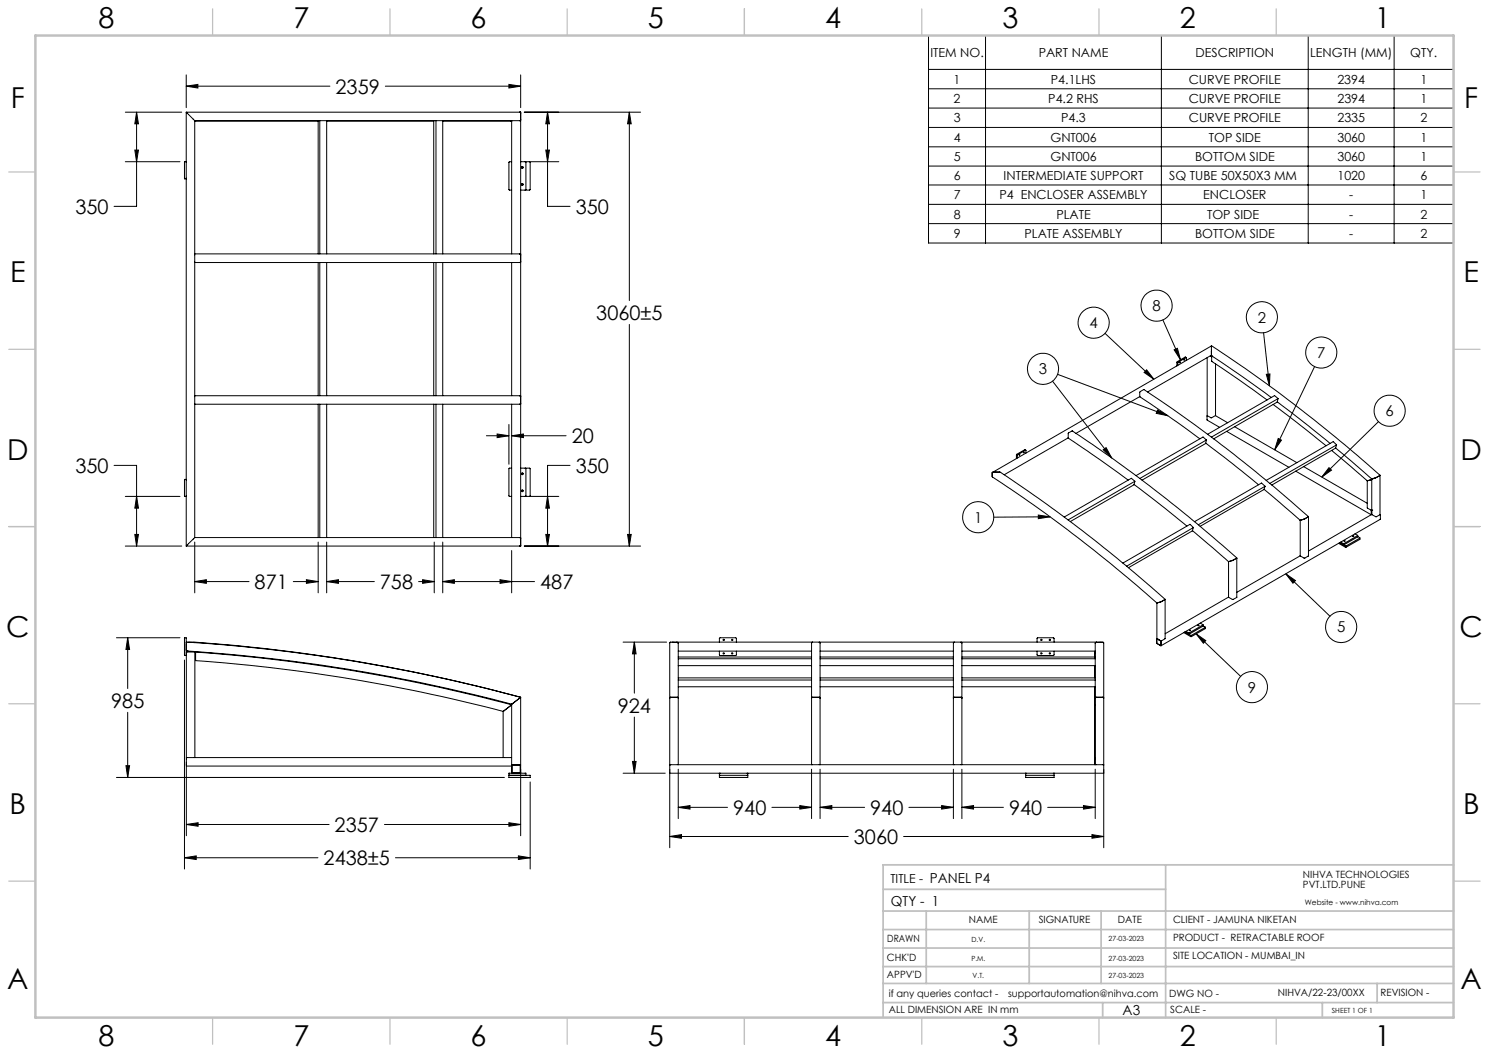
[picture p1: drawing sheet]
<svg xmlns="http://www.w3.org/2000/svg" width="420mm" height="297mm" viewBox="0 0 420 297" stroke-linecap="round" stroke-linejoin="round" font-family="sans-serif">
<g fill="none" stroke="#000" stroke-width=".28">
<path d="M261.9 10h148.1v58.5h-148.1zM261.9 19.6h148.1M278 10v58.5M327.6 10v58.5M369 10v58.5M393.2 10v58.5M35.3 31.6h16M38.5 31.6v26.6h-6.3M38.5 31.6l.6 3.3h-1.1zM52.5 31.6h94.1M52.5 31.6l2.4 2.4M52.5 31.6v14"/>
<path d="M52.5 21.1v9.3M52.5 24.3h40.6M52.5 24.3l3.3-.5v1zM54.9 34h.1M54.9 34h91.7M54.9 34v37.6M54.9 34.1h.3M55 34l-.1 .1M55.2 34.1h34.5M55.2 34v.1M89.7 34v37.6M90.2 34v37.6"/>
<path d="M92.1 34.1h30.2M92.1 34v37.6M108.7 24.3h38.2M122.3 34v37.6M123 34v37.6M124.9 34.1h19.2M124.9 34v37.6M143.5 23.8l3.4 .5-3.4 .5zM144.1 34.1l.2-.1zM144.1 34.1h.1M144.1 34.1h.2M144.3 34v.1"/>
<path d="M144.3 34.1v37.5M146.6 31.6l.3 .3zM146.6 31.6h.1M146.6 34h.1M146.6 31.6h.3v122.4h-.3M146.9 21.1v9.3M146.9 33.8l-.3 .2zM147.9 31.6h32.8M154.4 31.6v26.6h6.4M154.4 31.6l.6 3.3h-1zM177.5 31.6v53.2M177.5 31.6l.5 3.3h-1z"/>
<path d="M261.9 25h148.1M261.9 30.5h148.1M261.9 35.9h148.1M35.3 45.6h15.5M38 42.3h1.1l-.6 3.3zM52.5 45.6v4.8M52.5 45.6h-.5v4.8h.5M52.5 50.4v84.8M144.3 45.6l-.8 .2v7.7l.8 .1M146.9 45.6h2.4l.2 .2v7.7l-2.6 .1M148.1 45.6l.2 .2v7.7l-.2 .1M149.4 45.6h8.2"/>
<path d="M154 42.3h1l-.6 3.3zM261.9 41.4h148.1M261.9 46.8h148.1M261.9 52.2h148.1M261.9 57.6h148.1M54.9 71.6h91.7M54.9 71.6v2.4M54.9 74h91.7M54.9 74v37.6M89.7 74v37.6M90.2 74v37.6M92.1 74v37.6"/>
<path d="M122.3 74v37.6M123 74v37.6M124.9 74v37.6M144.3 74v37.6M146.6 71.6l.3 .3zM146.6 74l.3-.2zM146.6 71.6h.1M146.6 74h.1M261.9 63.1h148.1M177.5 91.5v62.5M311.7 94l13.8 13M328 90.2l5 11.3"/>
<path d="M331.2 98.7l.9-.5 .9 3.3zM341.7 97.6l8.1 5.4a413.8 413.8 0 0 1 39.5 31.1M341.7 99v.1M341.7 97.6v1.5M341.7 97.6l-61.6 35.5M341.7 99.1v1.2M356.4 93.8l1.7 15M54.9 111.6h91.7M54.9 111.6v2.4M54.9 114h91.7M54.9 114v37.6M89.7 114v37.6"/>
<path d="M90.2 114v37.6M92.1 114v37.6M122.3 114v37.6M123 114v37.6M124.9 114v37.6M143.5 119.7v11.2M144.3 114v37.6M146.6 111.6l.3 .3zM146.6 114l.3-.2zM146.6 111.6h.1M146.6 114h.1M296.9 107.5l16.7 21.7"/>
<path d="M298.3 105.6l31.1 11.7M321.5 111.8v-1.2l1.2-.7 15.6 10.9a408.4 408.4 0 0 1 30.8 24.9M321.5 111.8l17 12M321.5 111.9l-18 10.3M323.4 104.3l2.1 2.7-2.8-1.9zM326.5 115.6l2.9 1.7-3.3-.7zM334.6 101.7l-.1-.8-2.2 1.3-.1 .9M334.6 100.9l-.3-.2-2.3 1.3v1.2M340.5 117.2l1.1 .7 1.2-.7M340.5 100.9v16.3M340.5 117.2v1.3l3.5 2M341.4 100.4h.4"/>
<path d="M341.5 100.3l.3 .1M341.7 100.3l8.9 6.1 8 5.7M341.7 100.3h.1M341.7 100.2l-18 10.4M342 100.5l-.2 .1v1.3l15.6 10.9M342.8 117.2l3.5 2M342.9 102.7l-.1 14.5M357.2 105.6l1-.1-.1 3.3zM359.1 114.1l15 11.6M360.3 113.3l14.9 11.8M360.5 112.4l-.2 1-18 10.4M360.5 112.4l-18.8 10.9"/>
<path d="M360.5 112.4l-1-.8-18.9 10.9M370.8 103.4l-11.2 23.5M388.8 118.9l-15.9 15.6M32.2 131.3h6.3v22.7M52.5 135.2v4.8M52.5 135.2h-.5v4.8h.5M137.2 122.9h6.3M140.2 122.4l3.3 .5-3.3 .5zM144.3 122.9l3.3-.5v1zM144.3 132l-.8 .1v7.8l.8 .1M144.3 122.9h15.4M146.9 132l2.6 .2v7.7l-2.6 .1"/>
<path d="M148.1 132l.2 .2v7.7l-.2 .1M160.8 131.3h-6.4v22.7M280.1 133.1l2.1 .1 16.9 11.8a417.4 417.4 0 0 1 29.5 24M280.1 133.1l-.2 .2v1.2l11.5 7.8 9.8 7.2 12.2 9.6 12.9 11M280.5 133.1l1.8 .2M289.3 127l-.3-.1-2.2 1.2-.1 1.2M289.4 127.8l-.1-.8-2.2 1.3-.2 .9M301.3 123.5l16.9 11.9M301.3 123.5l-18.1 10.4M302.5 121.5l.7 .6a404.9 404.9 0 0 1 45.7 35.3M302.5 121.6l-1.2 .6v1.3M311.2 126.9l.8-.6 1.6 2.9z"/>
<path d="M319.9 136.7l14.9 11.7M320.1 135.7l-18.8 10.9M320.1 135.7l-1-.8-18.9 10.9M320.1 135.7l-.2 1-18 10.4M340.1 125l14.9 11.7M340.3 124.1l-18.8 10.9M340.3 124.1l-1-.8-18.9 10.9M340.3 124.1l-.2 1-18 10.3M346 121.7l17.5 10.1M348.3 120.4l17.5 10.1M356.6 138l10.1 8.8M356.8 137.2l-1-1-18.9 10.9"/>
<path d="M356.8 137.2l-.3 .9-18 10.3M356.8 137.2l-18.8 10.8M360.5 123.7l1 .4-1.9 2.8zM365.5 132.9l21.3 12.3 .1-1.3M367.7 131.6l18 10.4M374.9 131.9l.7 .7-2.7 1.9zM375.6 127l10.1 8.6M376.7 126.4l10.2 8.7M376.7 126.4l-18 10.4M377 125.5l-18.8 10.8M377 125.5l-.9-.9-18.9 10.9M377 125.5l-.3 .9"/>
<path d="M385.7 135.6h.1M385.7 135.6v7.7l1.2 .6M386.7 135.3l-1 .3M386.9 135.1h.1M386.9 135.2l-.2 .1M386.9 135.2h.1M386.9 135.1v10M387 135.1h.1M388 134.8l-1 .3M388.3 134.7l-.3 .1M389.2 134.1l-.9 .6M389.3 134.1h-.1"/>
<path d="M389.3 134.1v11.1l-1.3 .6-1.1-.7M35.3 154h16M35.3 140h15.5M38 150.7h1.1l-.6 3.3zM38.5 140l.6 3.3h-1.1zM52.5 154h94.1M52.5 140v14M54.9 152.9v14.3M54.9 151.6l-2.4 2.4M54.9 151.6h91.7M54.9 151.6v.1M89.7 152.9v14.3"/>
<path d="M92.1 152.9v14.3M122.5 152.9v14.3M124.9 152.9v14.3M144.3 155.3v11.9M146.6 154l.3-.2zM146.6 151.6l.3 .3zM146.6 151.6h.1M146.6 154h.1M147.9 154h32.8M149.4 140h8.2M154 150.7h1l-.6 3.3zM154.4 140l.6 3.3h-1z"/>
<path d="M177 150.7h1l-.5 3.3zM292.9 145.3l3.3 .5-3.3 .5zM296.2 145.8l-15.9 .1M336.3 149.6l10.2 8.8M336.6 148.8l-18.8 10.9M336.6 148.8l-.9-.9-19 10.9M336.6 148.8l-.3 1-18 10.3M346.5 158.4v10M346.6 158.4h-.1M347.6 158.1l-1 .3M347.9 158l-.3 .1M348.8 157.4l-.9 .6"/>
<path d="M348.9 157.4h-.1M348.9 157.4v11.1l-1.3 .6-1.1-.7M366.7 146.8v9.9M366.7 156.8l-17.8 10.3M366.7 146.8h.1M367.8 146.4l-1 .4M368.1 146.3l-.3 .1M369 145.8l-.9 .5M369.1 145.7l-.1 .1M369.1 145.7v11.1l-1.2 .6-1.2-.7M382.2 150.6l.8 .5-3.9 2.2-.9-.4M383 151v.4l-3.9 2.3-1.2-.6 1.8 .9 3.9-2.2-.6-.5"/>
<path d="M383.6 151.7l-.1 .4-3.8 2.3-2.1-1.2M386.9 143.9h.1M386.9 144v1.1M386.9 145.1l-17.8 10.3M389.3 145.1v1.4l-61.8 35.6M32.8 179.9h18M36 179.9v14.3M36 179.9l.5 3.3h-1zM54.9 164h15.3M54.9 164l3.3-.5v1zM82.7 164h7M86.4 163.5l3.3 .5-3.3 .5z"/>
<path d="M92.1 164h13.5M92.1 164l3.4-.5v1zM118.1 164h4.4M119.2 163.5l3.3 .5-3.3 .5zM124.9 164l3.3-.5v1zM124.9 164h25.9M141 163.5l3.3 .5-3.3 .5zM326.3 170.1v10l1.1 .6M327.4 169.8l-1.1 .3M327.7 169.6l-.3 .2M328.6 169.1l-.9 .5M328.6 169v.1"/>
<path d="M328.6 169v11.2l-1.2 .5M337.4 178.8l2.7 1.9-.7 .7zM337.4 178.8l12.6 12M338.6 175.8l.7 .4-3.8 2.3-1-.4M339.3 176.2v.4l-4.1 2.3M339.3 176.5l.6 .4-3.8 2.3-1.9-.9M339.9 176.9v.4l-3.8 2.3-2.2-1.2M346.5 168.4l-17.9 10.3M362.7 161.9l2.7 1.9-.7 .7zM362.7 161.9l12.4 11.9M52 186.2v58.9M52.5 183.3l.3 .3"/>
<path d="M52.5 181.3l.1-.1a464.3 464.3 0 0 1 94.3 15.5M52.5 184.7v.2h-.5v-5h.5l.1 33.8M52.6 183.9h2.4v29.8M52.8 183.6a474.9 474.9 0 0 1 91.5 15M52.8 183.6l.3 .1M53.2 181.1l1.6 .1M54.9 181.3v-.2a480.4 480.4 0 0 1 92 15.6M144.1 199l-1.9 1.4M144.3 198.8a480.1 480.1 0 0 0-89.1-14.9v2.4a481.3 481.3 0 0 1 86.7 14.4M144.3 198.8l-.2 .2M144.3 198.6v17.1M144.6 198.4l-.3 .2"/>
<path d="M146.6 196.9l-2 1.5M146.9 196.7l-.3 .2M146.9 196.7v19h-.3M175.8 181.1h12.2M178.9 181.1v14.4M178.9 181.1l.5 3.3h-1zM188.9 196.9v-15a.53 .53 0 0 1 .3-.8l1.9 .1 .2 .3v15.4M188.9 196.9v18.8M189.2 196.7l-.3 .2M189.2 196.7h1.9M189.6 181.1h121.1M190.9 181.1l.4 .3"/>
<path d="M191.1 196.7l.2 .2M191.3 196.9v18.8M191.3 183.7h37.6M191.3 193.7h37.6M191.3 191.8h37.6M191.3 191.2h37.6M191.3 185.8h37.6M191.3 185.3h37.6M191.3 187.7h37.6M202.9 183.7l.1 1.2h4.6l.1-1.2M202.9 181.1l.2-1.2h4.4l.2 .1v1.1M228.9 196.9v18.8"/>
<path d="M229.2 196.7l-.3 .2M229.2 181.1l-.3 .2v15.6M229.2 196.7h1.9M231.1 196.7l.2 .2M231.1 181.1l.2 .3v15.5M231.3 196.9v18.8M231.3 183.7h37.6M231.3 193.7h37.6M231.3 191.8h37.6M231.3 191.2h37.6M231.3 185.8h37.6M231.3 185.3h37.6"/>
<path d="M231.3 187.7h37.6M268.9 196.9v18.8M269.2 196.7l-.3 .2M269.2 181.1l-.3 .2v15.6M269.2 196.7h1.9M271.1 196.7l.2 .2M271.1 181.1l.2 .3v15.5M271.3 196.9v18.8M271.3 183.7h37.6M271.3 193.7h37.6M271.3 191.8h37.6M271.3 191.2h37.6"/>
<path d="M271.3 185.8h37.6M271.3 185.3h37.6M271.3 187.7h37.6M292.5 183.7l.1 1.2h4.6l.1-1.2M292.5 181.1l.2-1.2h4.4l.2 .2v1M308.8 193.7v5.3M308.8 187.7v3.5M308.8 184.2v1.1M308.8 199v14.7h.1M308.8 199h.1M308.9 196.9v-15.5l.3-.2 1.8-.1 .3 .2v15.6M308.9 183.9l-.1 .3"/>
<path d="M308.9 184l-.1 .2M308.9 196.9v18.8M309.2 196.7l-.3 .2M309.2 196.7h1.8M309.3 181.1l-.4 .3M311 196.7l.3 .2M311.3 196.9v18.8M326.3 180.2l1.1 .6v1.3l-1.1-.7zM326.3 180.1h.1M326.4 180.1l-.1 1.4 1.2 .7-.1-1.4M326.4 180.1l1 .7M32.8 219.3h109.5"/>
<path d="M35.5 216h1l-.5 3.3zM36 200.9v18.4M52.6 213.7h2.4M52.6 213.7v22M52.6 215.7v.4h91.7M55 213.7h86.9M141.9 213.7h2.4M141.9 200.7v13M142.2 200.4l-.3 .3M143.5 218.7h.2zM143.7 218.7h5.8v.6h-6v-1.2h4.8v.6M144.3 215.7h.2"/>
<path d="M144.3 215.7v.2M144.3 215.9v2l.2 .2M144.5 215.8h2.2v2.1h-2.2zM144.5 215.7l-.2 .2M144.5 215.7h2.1M146.6 215.7l.3 .2v19.8M146.9 217.9l-.3 .2M175.8 218.1h11.8M178.4 214.8h1l-.5 3.3zM178.9 202.2v15.9M188.9 215.7h2.4M188.9 217.9v.2h14"/>
<path d="M188.9 215.7h.1M188.9 215.7v23.4M191.3 217v13.9M191.3 215.7h37.6M202.9 218.1h8M202.9 218.7h8M202.9 218.1v1.2h8v-1.2M210.9 218.1h78.4M228.9 215.7h2.4M228.9 217v13.9M231.3 217v13.9M231.3 215.7h37.6"/>
<path d="M268.9 215.7h2.4M268.9 217v13.9M271.3 215.7h37.6M271.3 217v13.9M289.3 218.1h8M289.3 218.7h8M289.3 218.1v1.2h8v-1.2M308.9 217v13.9M308.9 215.7h2.4M308.9 213.8l-.1 1.9M311.3 217.9v.2h-14M311.3 215.7v23.4"/>
<path d="M52.6 232.5h40.2M52.6 232.5l3.3-.4v.9zM108.4 232.5h38.5M143.5 232.1l3.4 .4-3.4 .5zM149.5 220.6v24.5M188.9 235.9l3.3-.5v1zM188.9 235.9h50.4M191.3 227.7h13.9M191.3 227.7l3.3-.5v1zM217.7 227.7h11.2M225.6 227.2l3.3 .5-3.3 .5zM231.3 227.7l3.3-.5v1z"/>
<path d="M231.3 227.7h12.6M254.9 235.9h56.4M256.4 227.7h12.5M265.6 227.2l3.3 .5-3.3 .5zM271.3 227.7l3.3-.5v1zM271.3 227.7h11.7M295.5 227.7h13.4M305.6 227.2l3.3 .5-3.3 .5zM308 235.4l3.3 .5-3.3 .5zM52 241.9h37.7M52 241.9l3.4-.5v1zM111.5 241.9h38"/>
<path d="M146.2 241.4l3.3 .5-3.3 .5z"/>
<circle cx="147.3" cy="47.2" r=".25"/>
<circle cx="147.3" cy="47.2" r=".19"/>
<circle cx="147.3" cy="52" r=".19"/>
<circle cx="147.3" cy="52" r=".25"/>
<circle cx="308.5" cy="91" r="4.4"/>
<circle cx="326.2" cy="86.2" r="4.4"/>
<circle cx="355.9" cy="89.5" r="4.4"/>
<circle cx="372.7" cy="99.4" r="4.4"/>
<circle cx="294.2" cy="104" r="4.4"/>
<circle cx="332.8" cy="102.2" r=".1"/>
<circle cx="334" cy="101.5" r=".12"/>
<circle cx="392" cy="115.9" r="4.4"/>
<circle cx="147.3" cy="133.6" r=".17"/>
<circle cx="147.3" cy="138.4" r=".17"/>
<circle cx="147.3" cy="138.4" r=".25"/>
<circle cx="147.3" cy="133.6" r=".25"/>
<circle cx="287.6" cy="128.4" r=".11"/>
<circle cx="288.8" cy="127.6" r=".1"/>
<circle cx="275.9" cy="145.9" r="4.4"/>
<circle cx="379.3" cy="152.6" r=".13"/>
<circle cx="381.7" cy="151.2" r=".13"/>
<circle cx="335.6" cy="177.8" r=".13"/>
<circle cx="338.1" cy="176.4" r=".13"/>
<circle cx="378.3" cy="176.9" r="4.4"/>
<circle cx="204.1" cy="184.3" r=".18"/>
<circle cx="204.1" cy="180.5" r=".17"/>
<circle cx="206.5" cy="184.3" r=".18"/>
<circle cx="206.5" cy="180.5" r=".17"/>
<circle cx="293.7" cy="184.3" r=".19"/>
<circle cx="293.7" cy="180.5" r=".18"/>
<circle cx="296.1" cy="184.3" r=".19"/>
<circle cx="296.1" cy="180.5" r=".18"/>
<circle cx="353.1" cy="193.8" r="4.4"/>
</g>
<g fill="none" stroke="#c0c0c0" stroke-width=".35">
<path d="M60 2.5v7.5M110 2.5v7.5M160 2.5v7.5M210 2.5v7.5M260 2.5v7.5M310 2.5v7.5M360 2.5v7.5M2.5 48.5h7.5M410 48.5h7.5M2.5 98.5h7.5M410 98.5h7.5M2.5 148.5h7.5"/>
<path d="M410 148.5h7.5M2.5 198.5h7.5M410 198.5h7.5M2.5 248.5h7.5M410 248.5h7.5M60 287v7.5M110 287v7.5M160 287v7.5M210 287v7.5M260 287v7.5M310 287v7.5M360 287v7.5"/>
</g>
<g fill="none" stroke="#c0c0c0" stroke-width=".5">
<path d="M249.1 257h160.9M249.1 250.8h79.7M261.3 257v20.4M290.3 257v20.4M310.6 257v20.4M328.8 243.9v43.1M410 243.9h-160.9v43.1M249.1 272.6h160.9M249.1 267.4h160.9M249.1 262.2h160.9M249.1 277.4h160.9M388.4 277.4v5.4"/>
<path d="M249.1 282.8h160.9M311 282.8v4.2M373 282.8v4.2"/>
</g>
<path d="M10 10h400v277h-400z" fill="none" stroke="#c0c0c0" stroke-width=".7"/>
<g fill="#000">
<path d="M36 179.9l.5 3.3h-1zM35.5 216h1l-.5 3.3zM52.6 232.5l3.3-.4v.9zM143.5 232.1l3.4 .4-3.4 .5zM52 241.9l3.4-.5v1zM146.2 241.4l3.3 .5-3.3 .5zM52.5 24.3l3.3-.5v1zM143.5 23.8l3.4 .5-3.4 .5zM177 150.7h1l-.5 3.3zM177.5 31.6l.5 3.3h-1zM38 42.3h1.1l-.6 3.3zM38.5 31.6l.6 3.3h-1.1zM38.5 140l.6 3.3h-1.1zM38 150.7h1.1l-.6 3.3zM154.4 140l.6 3.3h-1zM154 150.7h1l-.6 3.3zM154.4 31.6l.6 3.3h-1zM154 42.3h1l-.6 3.3zM140.2 122.4l3.3 .5-3.3 .5zM144.3 122.9l3.3-.5v1zM54.9 164l3.3-.5v1zM86.4 163.5l3.3 .5-3.3 .5zM92.1 164l3.4-.5v1zM119.2 163.5l3.3 .5-3.3 .5zM141 163.5l3.3 .5-3.3 .5zM124.9 164l3.3-.5v1zM308 235.4l3.3 .5-3.3 .5zM188.9 235.9l3.3-.5v1zM191.3 227.7l3.3-.5v1zM225.6 227.2l3.3 .5-3.3 .5zM265.6 227.2l3.3 .5-3.3 .5zM231.3 227.7l3.3-.5v1zM271.3 227.7l3.3-.5v1zM305.6 227.2l3.3 .5-3.3 .5zM178.9 181.1l.5 3.3h-1zM178.4 214.8h1l-.5 3.3z"/>
<path d="M337.4 178.8l2.7 1.9-.7 .7zM362.7 161.9l2.7 1.9-.7 .7zM374.9 131.9l.7 .7-2.7 1.9zM357.2 105.6l1-.1-.1 3.3zM331.2 98.7l.9-.5 .9 3.3zM323.4 104.3l2.1 2.7-2.8-1.9zM311.2 126.9l.8-.6 1.6 2.9zM326.5 115.6l2.9 1.7-3.3-.7zM292.9 145.3l3.3 .5-3.3 .5zM360.5 123.7l1 .4-1.9 2.8z"/>
</g>
<g font-size="8.1">
<text x="27.8" y="8">8</text>
<text x="82.8" y="8">7</text>
<text x="132.8" y="8">6</text>
<text x="182.8" y="8">5</text>
<text x="232.8" y="8">4</text>
<text x="282.8" y="8">3</text>
<text x="332.8" y="8">2</text>
<text x="387.8" y="8">1</text>
<text x="3" y="30.4">F</text>
<text x="413" y="30.4">F</text>
<text x="2.8" y="79.6">E</text>
<text x="412.8" y="79.6">E</text>
<text x="2" y="129.6">D</text>
<text x="412" y="129.6">D</text>
<text x="1.7" y="179.6">C</text>
<text x="411.7" y="179.6">C</text>
<text x="2.7" y="229.6">B</text>
<text x="412.7" y="229.6">B</text>
<text x="2" y="278.9">A</text>
<text x="412" y="278.9">A</text>
<text x="27.8" y="295">8</text>
<text x="82.8" y="295">7</text>
<text x="132.8" y="295">6</text>
<text x="182.8" y="295">5</text>
<text x="232.8" y="295">4</text>
<text x="282.8" y="295">3</text>
<text x="332.8" y="295">2</text>
<text x="387.8" y="295">1</text>
</g>
<g font-size="5.6">
<text x="94.6" y="26.4">2359</text>
<text x="21.3" y="60.3">350</text>
<text x="162.4" y="60.3">350</text>
<text x="168.2" y="90.2">3060±5</text>
<text x="161.3" y="125">20</text>
<text x="21.3" y="133.4">350</text>
<text x="162.4" y="133.4">350</text>
<text x="71.8" y="166.1">871</text>
<text x="107.2" y="166.1">758</text>
<text x="152.4" y="166.1">487</text>
<text x="31.4" y="199.7">985</text>
<text x="174.2" y="201">924</text>
<text x="206.8" y="229.8">940</text>
<text x="245.5" y="229.8">940</text>
<text x="284.6" y="229.8">940</text>
<text x="94.4" y="234.7">2357</text>
<text x="240.9" y="238">3060</text>
<text x="91.3" y="244">2438±5</text>
</g>
<g font-size="4.2">
<text x="325.1" y="87.8">8</text>
<text x="307.3" y="92.6">4</text>
<text x="354.8" y="91">2</text>
<text x="371.5" y="101">7</text>
<text x="293" y="105.6">3</text>
<text x="390.8" y="117.4">6</text>
<text x="274.8" y="147.4">1</text>
<text x="377.1" y="178.4">5</text>
<text x="352" y="195.3">9</text>
</g>
<g font-size="3.9">
<text x="251.3" y="255.4">QTY - 1</text>
<text x="316.7" y="286.4">A3</text>
</g>
<g font-size="3.5">
<text x="262.4" y="16.1">ITEM NO.</text>
<text x="293" y="16.1">PART NAME</text>
<text x="337.2" y="16.1">DESCRIPTION</text>
<text x="369.5" y="16.1">LENGTH (MM)</text>
<text x="397.8" y="16.1">QTY.</text>
<text x="269" y="23.6">1</text>
<text x="296.4" y="23.6">P4.1LHS</text>
<text x="335.3" y="23.6">CURVE PROFILE</text>
<text x="377.2" y="23.6">2394</text>
<text x="400.6" y="23.6">1</text>
<text x="269" y="29.1">2</text>
<text x="295.7" y="29.1">P4.2 RHS</text>
<text x="335.3" y="29.1">CURVE PROFILE</text>
<text x="377.2" y="29.1">2394</text>
<text x="400.7" y="29.1">1</text>
<text x="269" y="34.5">3</text>
<text x="299.3" y="34.5">P4.3</text>
<text x="335.3" y="34.5">CURVE PROFILE</text>
<text x="377.2" y="34.5">2335</text>
<text x="400.7" y="34.5">2</text>
<text x="269" y="40">4</text>
<text x="296.3" y="40">GNT006</text>
<text x="341" y="40">TOP SIDE</text>
<text x="377.2" y="40">3060</text>
<text x="400.7" y="40">1</text>
<text x="269" y="45.4">5</text>
<text x="296.3" y="45.4">GNT006</text>
<text x="337.1" y="45.4">BOTTOM SIDE</text>
<text x="377.2" y="45.4">3060</text>
<text x="400.7" y="45.4">1</text>
<text x="269" y="50.8">6</text>
<text x="283.1" y="50.8">INTERMEDIATE SUPPORT</text>
<text x="329.8" y="50.8">SQ TUBE 50X50X3 MM</text>
<text x="377.2" y="50.8">1020</text>
<text x="400.7" y="50.8">6</text>
<text x="269" y="56.2">7</text>
<text x="281.9" y="56.2">P4 ENCLOSER ASSEMBLY</text>
<text x="339.4" y="56.2">ENCLOSER</text>
<text x="380.6" y="56.2">-</text>
<text x="400.7" y="56.2">1</text>
<text x="269" y="61.7">8</text>
<text x="298" y="61.7">PLATE</text>
<text x="340.5" y="61.7">TOP SIDE</text>
<text x="380.6" y="61.7">-</text>
<text x="400.7" y="61.7">2</text>
<text x="269" y="67.1">9</text>
<text x="289" y="67.1">PLATE ASSEMBLY</text>
<text x="337.1" y="67.1">BOTTOM SIDE</text>
<text x="380.6" y="67.1">-</text>
<text x="400.7" y="67.1">2</text>
<text x="251.2" y="249.1">TITLE - PANEL P4</text>
</g>
<g font-size="2.8">
<text x="367.5" y="247.7">NIHVA TECHNOLOGIES</text>
<text x="367.5" y="250.5">PVT.LTD.PUNE</text>
<text x="273.3" y="260.4">NAME</text>
<text x="293" y="260.4">SIGNATURE</text>
<text x="315.3" y="260.5">DATE</text>
<text x="330.9" y="260.5">CLIENT - JAMUNA NIKETAN</text>
<text x="250.3" y="265.7">DRAWN</text>
<text x="330.9" y="265.5">PRODUCT - RETRACTABLE ROOF</text>
<text x="250.2" y="271.1">CHK'D</text>
<text x="250.2" y="275.8">APPV'D</text>
<text x="330.9" y="270.6">SITE LOCATION - MUMBAI_IN</text>
<text x="250.7" y="281.1">if any queries contact -</text>
<text x="284.3" y="281.1">supportautomation@nihva.com</text>
<text x="329.8" y="281.3">DWG NO -</text>
<text x="360.5" y="281.1">NIHVA/22-23/00XX</text>
<text x="389.4" y="281.1">REVISION -</text>
<text x="250.7" y="285.6">ALL DIMENSION ARE IN mm</text>
<text x="330.1" y="285.7">SCALE -</text>
</g>
<text font-size="2.1" x="368.1" y="255.1">Website - www.nihva.com</text>
<g font-size="2">
<text x="274" y="265.6">D.V.</text>
<text x="312.7" y="265.5">27-03-2023</text>
<text x="274" y="271.1">P.M.</text>
<text x="274.4" y="275.8">V.T.</text>
<text x="312.7" y="271.1">27-03-2023</text>
<text x="312.7" y="275.8">27-03-2023</text>
<text x="375.7" y="285.6">SHEET 1 OF 1</text>
</g>
</svg>
